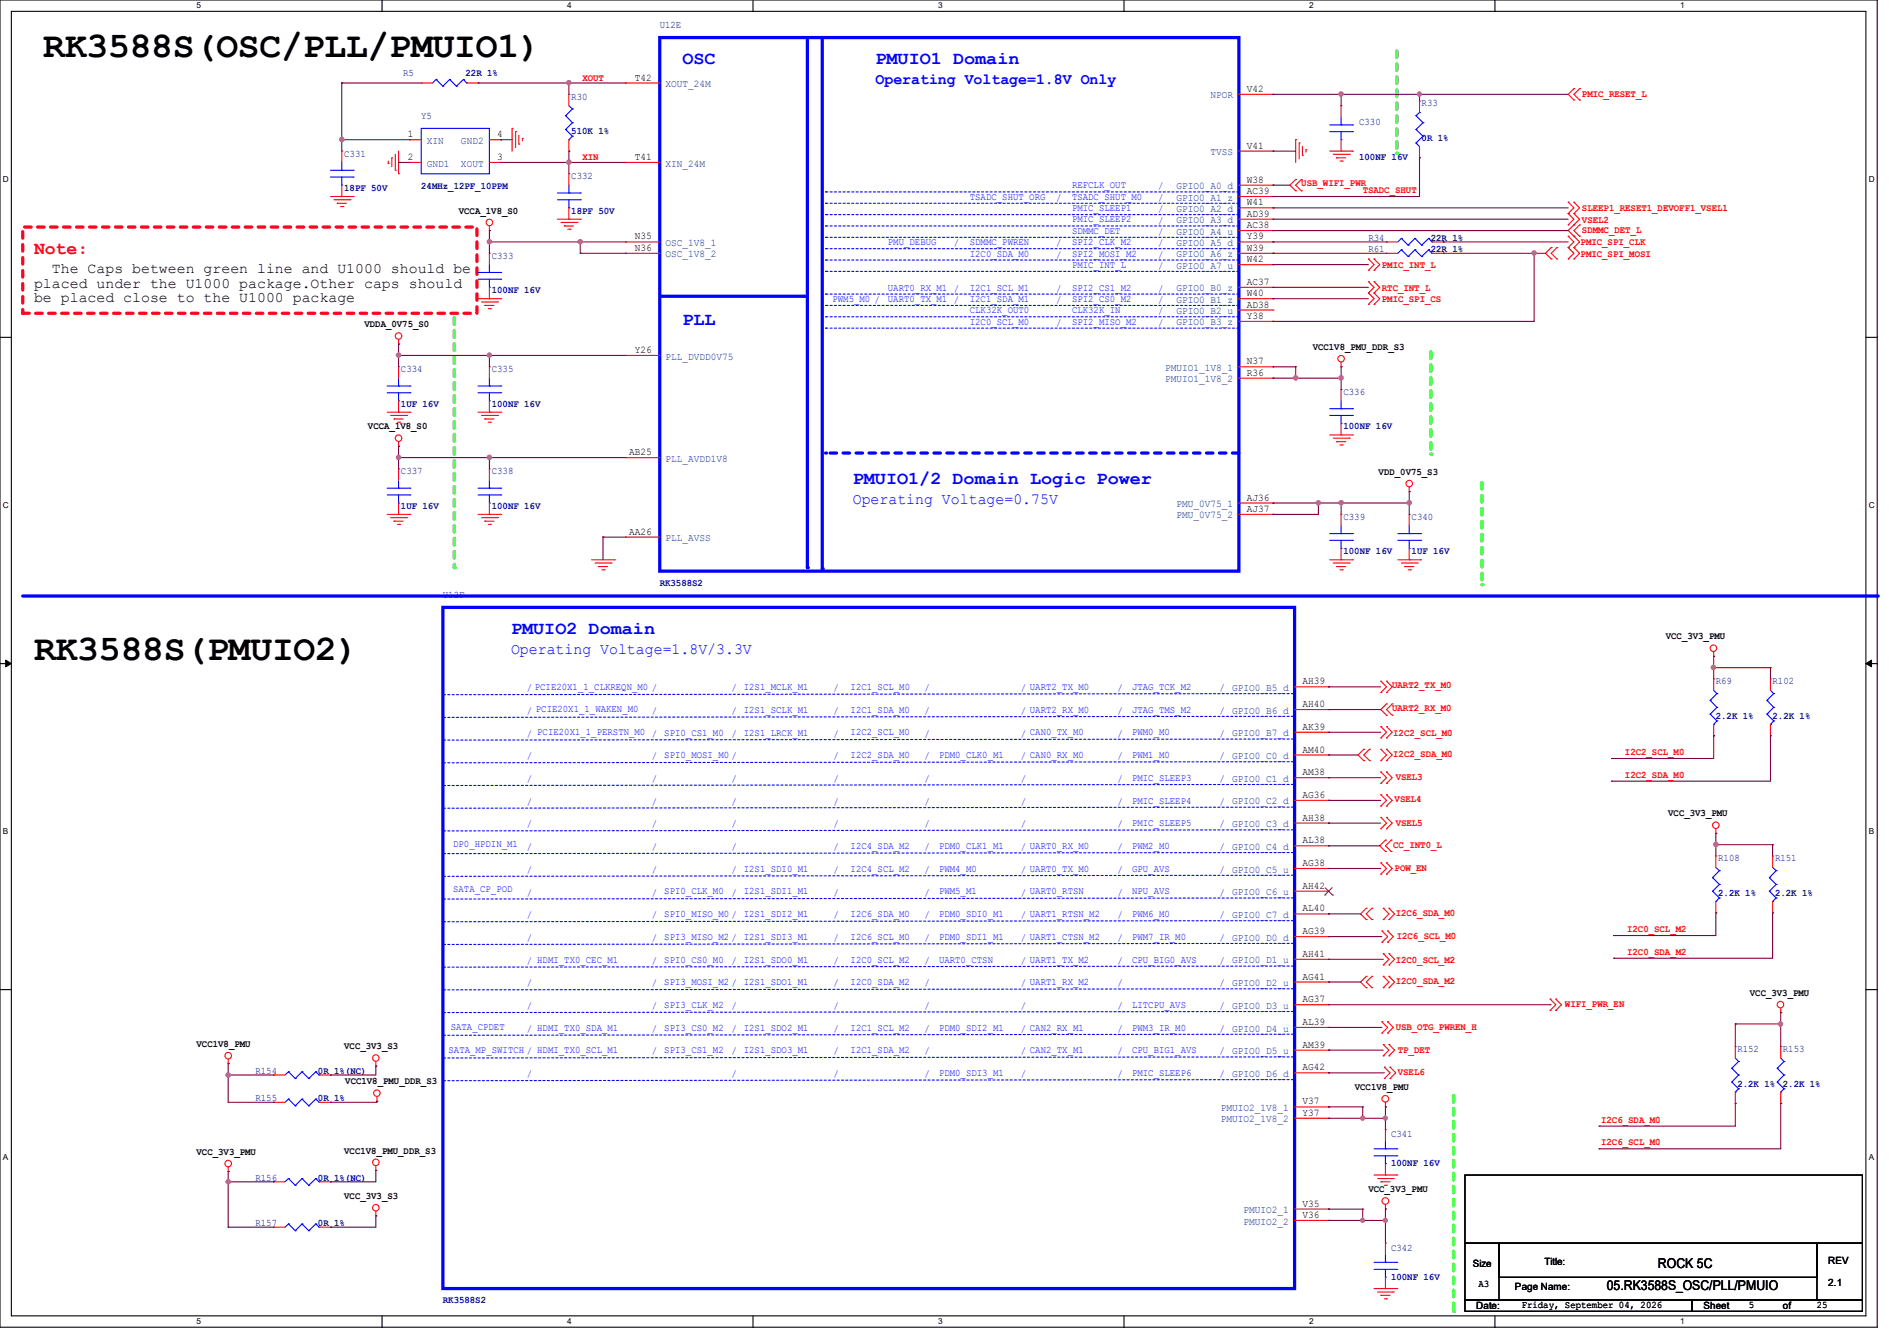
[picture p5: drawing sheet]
<svg xmlns="http://www.w3.org/2000/svg" width="297mm" height="210mm" viewBox="0 0 297 210" stroke-linecap="round" stroke-linejoin="round" font-family="sans-serif">
<path d="M0 0h293.9v207.9h-293.9zM1.8 1.8h290.3v204.3h-290.3z" fill="none" stroke="#000" stroke-width=".17"/>
<g fill="#fff">
<path d="M30.8 .2h.7v1.4h-.7z"/>
<path d="M30.8 206.2h.7v1.4h-.7z"/>
</g>
<path d="M59.8 0v1.8M59.8 206.1v1.8" fill="none" stroke="#000" stroke-width=".17"/>
<g fill="#fff">
<path d="M88.8 .2h.7v1.4h-.7z"/>
<path d="M88.8 206.2h.7v1.4h-.7z"/>
</g>
<path d="M117.9 0v1.8M117.9 206.1v1.8" fill="none" stroke="#000" stroke-width=".17"/>
<g fill="#fff">
<path d="M146.9 .2h.7v1.4h-.7z"/>
<path d="M146.9 206.2h.7v1.4h-.7z"/>
</g>
<path d="M176 0v1.8M176 206.1v1.8" fill="none" stroke="#000" stroke-width=".17"/>
<g fill="#fff">
<path d="M205 .2h.7v1.4h-.7z"/>
<path d="M205 206.2h.7v1.4h-.7z"/>
</g>
<path d="M234.1 0v1.8M234.1 206.1v1.8" fill="none" stroke="#000" stroke-width=".17"/>
<g fill="#fff">
<path d="M263.1 .2h.6v1.4h-.6z"/>
<path d="M263.1 206.2h.6v1.4h-.6z"/>
<path d="M.5 27.3h.9v1.4h-.9z"/>
<path d="M292.6 27.3h.9v1.4h-.9z"/>
<path d="M.5 78.4h.9v1.4h-.9z"/>
<path d="M292.6 78.4h.9v1.4h-.9z"/>
</g>
<path d="M0 52.8h1.8M292.1 52.8h1.8" fill="none" stroke="#000" stroke-width=".17"/>
<g fill="#fff">
<path d="M.5 129.5h.8v1.4h-.8z"/>
<path d="M292.6 129.5h.8v1.4h-.8z"/>
</g>
<path d="M0 103.9h1.8M292.1 103.9h1.8" fill="none" stroke="#000" stroke-width=".17"/>
<path d="M.9 103.4l.9 .5-.9 .5zM292.1 103.9l.9-.5v1z" fill="#000" stroke="#000" stroke-width=".16"/>
<g fill="#fff">
<path d="M.5 180.5h.8v1.4h-.8z"/>
<path d="M292.6 180.5h.8v1.4h-.8z"/>
</g>
<path d="M0 155h1.8M292.1 155h1.8" fill="none" stroke="#000" stroke-width=".17"/>
<path d="M71.1 49.8v39.1" fill="none" stroke="#01ff00" stroke-width=".51" stroke-dasharray="1 1"/>
<circle cx="71.1" cy="88.9" r=".25" fill="#01ff00" stroke-dasharray="1 1"/>
<path d="M3.6 35.6h71.1v13.5h-71.1z" fill="none" stroke="#f00" stroke-width=".51" stroke-dasharray="1 1"/>
<path d="M218.7 8v16" fill="none" stroke="#01ff00" stroke-width=".51" stroke-dasharray="1 1"/>
<circle cx="218.7" cy="24" r=".25" fill="#01ff00" stroke-dasharray="1 1"/>
<path d="M224 55.1v16" fill="none" stroke="#01ff00" stroke-width=".51" stroke-dasharray="1 1"/>
<circle cx="224" cy="71.1" r=".25" fill="#01ff00" stroke-dasharray="1 1"/>
<path d="M232 75.6v16" fill="none" stroke="#01ff00" stroke-width=".51" stroke-dasharray="1 1"/>
<circle cx="232" cy="91.6" r=".25" fill="#01ff00" stroke-dasharray="1 1"/>
<path d="M227.6 171.6v33.8" fill="none" stroke="#01ff00" stroke-width=".51" stroke-dasharray="1 1"/>
<circle cx="227.6" cy="205.4" r=".25" fill="#01ff00" stroke-dasharray="1 1"/>
<path d="M3.6 93.3h290.3" fill="none" stroke="#00f" stroke-width=".51"/>
<circle cx="293.9" cy="93.3" r=".25" fill="#00f"/>
<g fill="none" stroke="#f00" stroke-width=".17">
<path d="M66 13h.1M66 13h1.7M73.1 13h1.7M74.8 13h.1M89.1 14.8h.1M89.1 14.8v1.8M210 16.6h.1M210 16.6v1.7M222.3 15.8h.1M222.3 15.8v1.8M246.4 13.9h.1M246.4 15.7h.1"/>
<path d="M246.4 13.9l-.9 .9 .9 .9M247.3 15.7h.1M247.3 13.9h.1M247.3 13.9l-.9 .9 .9 .9M51.7 30.8h3.6M52.3 31.3h2.5M52.8 31.8h.1M52.8 31.8h1.4M53.3 32.3h.4M53.7 32.3h.1M54.8 31.3h.1M55.3 30.8h.1"/>
<path d="M60.8 25.6h.1M60.8 25.2v.4M61.3 24.7h.1M61.3 24.7v1.4M61.9 26.7h.1M61.9 24.2v2.5M62.4 27.2h.1M62.4 23.7v3.5M64.2 21.9h.1M64.2 25.4h.1M64.2 21.9h1.8M64.2 25.4h1.8"/>
<path d="M76.6 36.1h.1M76.6 39.7h.1M76.6 35.4v.7M76.6 39.7v1.7M76.6 21.9h1.8M76.6 25.4h1.8M78.4 25.4h.1M78.4 21.9h.1M80.2 20.1h.1M80.2 20.1v3.6M80.7 20.6h.1M80.7 20.6v2.5"/>
<path d="M81.2 22.6h.1M81.2 21.2v1.4M81.8 21.7h.1M81.8 21.7v.4M87.3 34.3h3.5M87.8 34.8h2.5M88.3 35.4h.1M88.3 35.4h1.5M88.9 35.9h.3M89.1 27.2h.1M89.1 34.3h.1M89.1 23.7h.1"/>
<path d="M89.1 21.9v1.8M89.1 27.2v1.8M89.1 32.6v1.7M89.2 35.9h.1M90.3 34.8h.1M90.8 34.3h.1M202.9 21.9h.1M202.9 29.9h.1M202.9 28.1h.1M202.9 21.9v3.5M202.9 28.1l-.9 .9 .9 .9M203.4 22.4h.1"/>
<path d="M203.4 22.4v2.5M203.8 28.1h.1M203.8 29.9h.1M203.8 28.1l-.9 .9 .9 .9M203.9 24.3h.1M203.9 22.9v1.4M204.5 23.5h.1M204.5 23.5v.3M208.2 23.7h3.6M208.7 24.2h2.5M209.3 24.7h.1M209.3 24.7h1.4"/>
<path d="M209.8 25.2h.3M210 23.7h.1M210 21.9v1.8M210.1 25.2h.1M211.2 24.2h.1M211.8 23.7h.1M217.1 37.9h.1M217.1 39.7h.1M217.1 37.9h1.8M217.1 39.7h1.8M222.3 24.7h.1M222.3 22.9v1.8"/>
<path d="M224.2 37.9h1.8M224.2 39.7h1.8M226 37.9h.1M226 39.7h.1M242.9 38.8h.1M242.9 38.8l-.9 .9 .9 .9M243.8 38.8h.1M243.8 38.8l-.9 .9 .9 .9M245.5 35.2h.1M245.5 33.4h.1M245.5 31.7h.1M245.5 38.8h.1"/>
<path d="M245.5 37h.1M245.5 33.4l.9 .9-.9 .9M245.5 31.7l.9 .9-.9 .8M245.5 37l.9 .9-.9 .9M245.5 38.8l.9 .9-.9 .9M246.4 35.2h.1M246.4 37h.1M246.4 33.4h.1M246.4 31.7h.1M246.4 38.8h.1M246.4 33.4l.9 .9-1.8 1.8 1.8 1.8-.9 .9M246.4 31.7l.9 .9-.9 .8"/>
<path d="M246.4 38.8l.9 .9-.9 .9M247.3 37h.1M247.3 35.2h.1M247.3 35.2l-.9 .9 .9 .9M62.4 53.9h.1M62.4 57.4h.1M62.4 53.2v.7M62.4 57.4v1.8M74.8 46.8h3.6M75.4 47.3h2.5M75.9 47.8h.1M75.9 47.8h1.4"/>
<path d="M76.5 48.3h.3M76.6 57.4h.1M76.6 46.8h.1M76.6 45v1.8M76.6 57.4v1.8M76.8 48.3h.1M77.9 47.3h.1M78.4 46.8h.1M210 57.4h.1M210 56.7v.7M214.2 42.3h.1M214.2 40.6h.1"/>
<path d="M214.2 45.9h.1M214.2 44.1h.1M214.2 47.7h.1M214.2 40.6l.9 .8-.9 .9M214.2 44.1l.9 .9-.9 .9M214.2 45.9l.9 .9-.9 .9M215.1 42.3h.1M215.1 40.6h.1M215.1 45.9h.1M215.1 44.1h.1M215.1 47.7h.1M215.1 40.6l.9 .8-.9 .9"/>
<path d="M215.1 44.1l.9 .9-.9 .9M215.1 45.9l.9 .9-.9 .9M242.9 40.6h.1M243.8 40.6h.1M245.5 40.6h.1M246.4 40.6h.1M60.6 64.6h3.6M61.2 65.1h2.5M61.7 65.6h.1M61.7 65.6h1.4M62.2 66.1h.4M62.4 69.9h.1"/>
<path d="M62.4 64.6h.1M62.4 73.4h.1M62.4 62.8v1.8M62.4 69.2v.7M62.4 73.4v1.8M62.4 78.8v1.8M62.6 66.1h.1M63.7 65.1h.1M64.2 64.6h.1M74.8 64.6h3.6M75.4 65.1h2.5M75.9 65.6h.1"/>
<path d="M75.9 65.6h1.4M76.5 66.1h.3M76.6 64.6h.1M76.6 73.4h.1M76.6 62.8v1.8M76.6 73.4v1.8M76.6 78.8v1.8M76.8 66.1h.1M77.9 65.1h.1M78.4 64.6h.1M208.2 68.1h3.6M208.7 68.6h2.5"/>
<path d="M209.3 69.2h.1M209.3 69.2h1.4M209.8 69.7h.3M210 61h.1M210 68.1h.1M210 61v1.8M210 66.3v1.8M210.1 69.7h.1M211.2 68.6h.1M211.8 68.1h.1M220.6 77h.1M220.6 76.3v.7"/>
<path d="M60.6 80.6h3.6M61.2 81.1h2.5M61.7 81.6h.1M61.7 81.6h1.4M62.2 82.1h.4M62.4 80.6h.1M62.6 82.1h.1M63.7 81.1h.1M64.2 80.6h.1M74.8 80.6h3.6M75.4 81.1h2.5M75.9 81.6h.1"/>
<path d="M75.9 81.6h1.4M76.5 82.1h.3M76.6 80.6h.1M76.8 82.1h.1M77.9 81.1h.1M78.4 80.6h.1M92.6 87.7h3.6M93.2 88.2h2.5M93.7 88.7h.1M93.7 88.7h1.4M94.2 89.2h.4M94.6 89.2h.1"/>
<path d="M95.7 88.2h.1M96.2 87.7h.1M208.2 87.7h3.6M208.7 88.2h2.5M209.3 88.7h.1M209.3 88.7h1.4M209.8 89.2h.3M210 80.6h.1M210 87.7h.1M210 80.6v1.7M210 85.9v1.8M210.1 89.2h.1"/>
<path d="M211.2 88.2h.1M211.8 87.7h.1M218.9 87.7h3.5M219.4 88.2h2.5M219.9 88.7h.1M219.9 88.7h1.5M220.5 89.2h.3M220.6 80.6h.1M220.6 87.7h.1M220.6 80.6v1.7M220.6 85.9v1.8M220.8 89.2h.1"/>
<path d="M221.9 88.2h.1M222.4 87.7h.1M202.7 114.7h5.3M202.7 118.2h5.3M202.7 111.1h5.3M202.7 107.6h5.3M208 114.7h.1M208 118.2h.1M208 111.1h.1M208 107.6h.1M213.5 117.3h.1M213.5 119.1h.1"/>
<path d="M213.5 117.3l-.9 .9 .9 .9M214.4 119.1h.1M214.4 117.3h.1M214.4 117.3l-.9 .9 .9 .9M216.2 108.5h.1M216.2 106.7h.1M216.2 115.6h.1M216.2 113.8h.1M216.2 119.1h.1M216.2 117.3h.1M216.2 106.7l.9 .9-.9 .9M216.2 113.8l.9 .9-.9 .9"/>
<path d="M216.2 117.3l.9 .9-.9 .9M217.1 108.5h.1M217.1 106.7h.1M217.1 110.2h.1M217.1 112h.1M217.1 115.6h.1M217.1 113.8h.1M217.1 119.1h.1M217.1 117.3h.1M217.1 106.7l.9 .9-.9 .9M217.1 110.2l-.9 .9 .9 .9M217.1 113.8l.9 .9-.9 .9"/>
<path d="M217.1 117.3l.9 .9-.9 .9M218 112h.1M218 110.2h.1M218 110.2l-.9 .9 .9 .9M268.3 102.8h.1M268.3 106.3h.1M268.3 115.2h.1M268.3 102.1v.7M268.3 106.3v1.8M268.3 113.5v1.7M277.2 106.3h.1M277.2 115.2h.1"/>
<path d="M277.2 106.3v1.8M277.2 113.5v1.7M202.7 121.8h5.3M202.7 125.3h5.3M202.7 132.5h5.3M202.7 136h5.3M202.7 139.6h5.3M202.7 128.9h5.3M208 121.8h.1M208 125.3h.1M208 132.5h.1M208 136h.1"/>
<path d="M208 139.6h.1M208 128.9h.1M216.2 136.9h.1M216.2 135.1h.1M216.2 122.7h.1M216.2 120.9h.1M216.2 129.8h.1M216.2 128h.1M216.2 126.2h.1M216.2 124.5h.1M216.2 135.1l.9 .9-.9 .9M216.2 120.9l.9 .9-.9 .9"/>
<path d="M216.2 128l.9 .9-.9 .9M216.2 124.5l.9 .8-.9 .9M216.9 131.6h.1M216.9 133.4h.1M216.9 131.6l-.9 .9 .9 .9M217.1 136.9h.1M217.1 135.1h.1M217.1 122.7h.1M217.1 120.9h.1M217.1 129.8h.1M217.1 128h.1M217.1 126.2h.1"/>
<path d="M217.1 124.5h.1M217.1 135.1l.9 .9-.9 .9M217.1 120.9l.9 .9-.9 .9M217.1 128l.9 .9-.9 .9M217.1 124.5l.9 .8-.9 .9M217.8 133.4h.1M217.8 131.6h.1M217.8 131.6l-.9 .9 .9 .9M268.6 130.5h.1M268.6 134.1h.1M268.6 129.8v.7M268.6 134.1v1.7"/>
<path d="M277.5 134.1h.1M277.5 134.1v1.7M202.7 143.1h5.3M202.7 146.7h5.3M202.7 150.2h5.3M202.7 153.8h5.3M202.7 157.4h5.3M208 143.1h.1M208 146.7h.1M208 150.2h.1M208 153.8h.1M208 157.4h.1"/>
<path d="M213.9 142.2h.1M213.9 144h.1M213.9 152.9h.1M213.9 154.7h.1M213.9 142.2l-.9 .9 .9 .9M213.9 152.9l-.9 .9 .9 .9M214.8 144h.1M214.8 142.2h.1M214.8 154.7h.1M214.8 152.9h.1M214.8 142.2l-.9 .9 .9 .9M214.8 152.9l-.9 .9 .9 .9"/>
<path d="M216.4 147.6h.1M216.4 145.8h.1M216.4 145.8l.9 .9-.9 .9M216.6 144h.1M216.6 142.2h.1M216.6 151.1h.1M216.6 149.4h.1M216.6 154.7h.1M216.6 152.9h.1M216.6 142.2l.9 .9-.9 .9M216.6 149.4l.9 .8-.9 .9M216.6 152.9l.9 .9-.9 .9"/>
<path d="M217.3 147.6h.1M217.3 145.8h.1M217.3 145.8l.8 .9-.8 .9M217.5 144h.1M217.5 142.2h.1M217.5 151.1h.1M217.5 149.4h.1M217.5 154.7h.1M217.5 152.9h.1M217.5 142.2l.9 .9-.9 .9M217.5 149.4l.9 .8-.9 .9M217.5 152.9l.9 .9-.9 .9"/>
<path d="M242.7 158.2h.1M242.7 156.5h.1M242.7 156.5l.9 .9-.9 .8M243.6 158.2h.1M243.6 156.5h.1M243.6 156.5l.9 .9-.9 .8M268.6 143h.1M268.6 141.2v1.8M277.5 143h.1M277.5 141.2v1.8M278.8 158.6h.1M278.8 157.9v.7"/>
<path d="M35.7 166.6h.1M35.7 165.9v.7M42.8 172.6h.1M42.8 168.4h.1M42.8 172.6h1.8M42.8 168.4h1.8M50 172.6h1.7M50 168.4h1.7M51.7 172.6h.1M51.7 168.4h.1M58.8 167h.1M58.8 166.2v.8"/>
<path d="M59 172.5h.1M59 171.7v.8M202.7 168h5.3M202.7 160.9h5.3M202.7 164.5h5.3M202.7 173.4h5.3M202.7 175.1h5.3M208 168h.1M208 160.9h.1M208 164.5h.1M208 173.4h.1M208 175.1h.1"/>
<path d="M216.4 161.8h.1M216.4 160h.1M216.4 160l.9 .9-.9 .9M216.6 165.4h.1M216.6 163.6h.1M216.6 163.6l.9 .9-.9 .9M216.7 168.9h.1M216.7 167.1h.1M216.7 167.1l.9 .9-.9 .9M216.9 173.4h.1M216.9 176.9h.1M216.9 172.6v.8"/>
<path d="M216.9 176.9v1.8M217.3 161.8h.1M217.3 160h.1M217.3 160l.8 .9-.8 .9M217.5 165.4h.1M217.5 163.6h.1M217.5 163.6l.9 .9-.9 .9M217.6 168.9h.1M217.6 167.1h.1M217.6 167.1l.9 .9-.9 .9M271.7 163.9h.1M271.7 172.8h.1"/>
<path d="M271.7 163.9v1.8M271.7 171v1.8M278.8 163.9h.1M278.8 172.8h.1M278.8 163.9v1.8M278.8 171v1.8M35.7 183.5h.1M35.7 182.8v.7M42.8 192.2h.1M42.8 185.1h.1M42.8 185.1h1.8M42.8 192.2h1.8"/>
<path d="M50 185.1h1.7M50 192.2h1.7M51.7 192.2h.1M51.7 185.1h.1M58.8 183.3h.1M58.8 190.4h.1M58.8 182.6v.7M58.8 189.7v.7M202.7 189.4h5.3M202.7 191.1h5.3M208 189.4h.1M208 191.1h.1"/>
<path d="M215.1 184h3.6M215.7 184.6h2.4M216.2 185.1h.1M216.2 185.1h1.4M216.7 185.6h.4M216.9 189.4h.1M216.9 194.7h.1M216.9 184h.1M216.9 182.2v1.8M216.9 188.6v.8M216.9 194.7v1.8M217.1 185.6h.1"/>
<path d="M218.1 184.6h.1M218.7 184h.1M215.1 201.8h3.6M215.7 202.4h2.4M216.2 202.9h.1M216.2 202.9h1.4M216.7 203.4h.4M216.9 201.8h.1M216.9 200v1.8M217.1 203.4h.1M218.1 202.4h.1M218.7 201.8h.1"/>
<circle cx="76.6" cy="34.8" r=".51"/>
<circle cx="62.4" cy="52.6" r=".51"/>
<circle cx="210" cy="56.2" r=".51"/>
<circle cx="62.4" cy="68.6" r=".51"/>
<circle cx="220.6" cy="75.7" r=".51"/>
<circle cx="268.3" cy="101.5" r=".51"/>
<circle cx="268.6" cy="129.2" r=".51"/>
<circle cx="278.8" cy="157.3" r=".51"/>
<circle cx="35.7" cy="165.3" r=".51"/>
<circle cx="58.8" cy="165.7" r=".51"/>
<circle cx="59" cy="171.2" r=".51"/>
<circle cx="216.9" cy="172.1" r=".52"/>
<circle cx="35.7" cy="182.2" r=".51"/>
<circle cx="58.8" cy="189.1" r=".51"/>
<circle cx="58.8" cy="182" r=".51"/>
<circle cx="216.9" cy="188.1" r=".52"/>
</g>
<path d="M229.4 184h62.2v10.7h-62.2zM229.4 194.7h5.3v8.9h-5.3zM234.7 194.7h49.8v5.3h-49.8zM284.5 194.7h7.1v8.9h-7.1zM229.4 203.6h35.5v1.8h-35.5zM234.7 203.6h53.3M264.9 203.6h26.7v1.8h-26.7zM288 203.6h.1" fill="none" stroke="#000" stroke-width=".17"/>
<g fill="none" stroke="#00f" stroke-width=".17">
<path d="M68.3 12.4h.1M68.3 12.4l-.6 .6M68.3 12.4l1 1.1M69.3 13.5h.1M70.4 12.4h.1M70.4 12.4l-1.1 1.1M70.4 12.4l1.1 1.1M71.5 13.5h.1M72.6 12.4h.1M72.6 12.4l-1.1 1.1M72.6 12.4l.5 .6M73.1 13h.1"/>
<path d="M88.6 18.1h.1M88.6 18.1l1 1.1M89.1 16.6l.5 .5M89.6 17.1h.1M89.6 19.2h.1M89.6 17.1l-1 1M89.6 19.2l-1 1.1M208.2 19.6h3.6M210 19.6h.1M210 18.3v1.3M211.8 19.6h.1M221.7 18.1h.1"/>
<path d="M221.7 18.1l1.1 1.1M222.3 17.6h.1M222.3 17.6l-.6 .5M222.8 19.2h.1M222.8 19.2l-1.1 1.1M66 20.1h10.6v7.1h-10.6zM87.3 31.3h3.5M87.3 30.2h3.5M88.6 20.3h.1M88.6 20.3l1 1M89.1 32.6h.1M89.1 30.2h.1"/>
<path d="M89.1 21.9h.1M89.1 29v1.2M89.1 31.3v1.3M89.6 21.3h.1M89.6 21.3l-.5 .6M90.8 31.3h.1M90.8 30.2h.1M208.2 20.6h3.6M210 21.9h.1M210 20.6v1.3M211.8 20.6h.1M219.4 37.3h.1"/>
<path d="M219.4 39.1h.1M219.4 37.3l-.5 .6M219.4 37.3l1.1 1.1M219.4 39.1l-.5 .6M219.4 39.1l1.1 1.1M220.5 38.4h.1M221.5 37.3h.1M221.5 39.1h.1M221.5 37.3l-1 1.1M221.5 37.3l1.1 1.1M221.5 39.1l-1 1.1M221.5 39.1l1.1 1.1"/>
<path d="M221.7 22.4h.1M221.7 20.3h.1M221.7 22.4l.6 .5M221.7 20.3l1.1 1M222.6 38.4h.1M222.8 21.3h.1M222.8 21.3l-1.1 1.1M223.7 37.3h.1M223.7 39.1h.1M223.7 37.3l-1.1 1.1M223.7 37.3l.5 .6M223.7 39.1l-1.1 1.1"/>
<path d="M223.7 39.1l.5 .6M224.2 37.9h.1M224.2 39.7h.1M62.4 59.2v1.3M74.8 43.7h3.6M74.8 42.7h3.6M76.6 45h.1M76.6 42.7h.1M76.6 41.4v1.3M76.6 43.7v1.3M76.6 59.2v1.3M78.4 43.7h.1"/>
<path d="M78.4 42.7h.1M220.5 40.2h.1M222.6 40.2h.1M60.6 61.5h3.6M60.6 60.5h3.6M60.6 77.5h3.6M60.6 76.5h3.6M62.4 62.8h.1M62.4 60.5h.1M62.4 78.8h.1M62.4 76.5h.1M62.4 61.5v1.3"/>
<path d="M62.4 75.2v1.3M62.4 77.5v1.3M64.2 61.5h.1M64.2 60.5h.1M64.2 77.5h.1M64.2 76.5h.1M74.8 61.5h3.6M74.8 60.5h3.6M74.8 77.5h3.6M74.8 76.5h3.6M76.6 62.8h.1M76.6 60.5h.1"/>
<path d="M76.6 78.8h.1M76.6 76.5h.1M76.6 61.5v1.3M76.6 75.2v1.3M76.6 77.5v1.3M78.4 61.5h.1M78.4 60.5h.1M78.4 77.5h.1M78.4 76.5h.1M208.2 65.1h3.6M208.2 64h3.6M210 66.3h.1"/>
<path d="M210 64h.1M210 62.8v1.2M210 65.1v1.2M211.8 65.1h.1M211.8 64h.1M208.2 84.6h3.6M208.2 83.6h3.6M210 85.9h.1M210 83.6h.1M210 82.3v1.3M210 84.6v1.3M211.8 84.6h.1"/>
<path d="M211.8 83.6h.1M218.9 84.6h3.5M218.9 83.6h3.5M220.6 85.9h.1M220.6 83.6h.1M220.6 82.3v1.3M220.6 84.6v1.3M222.4 84.6h.1M222.4 83.6h.1M267.8 109.7h.1M267.8 111.8h.1M267.8 109.7l1 1.1"/>
<path d="M267.8 111.8l1 1.1M268.3 113.5h.1M268.3 108.1l.5 .5M268.8 108.6h.1M268.8 110.8h.1M268.8 112.9h.1M268.8 108.6l-1 1.1M268.8 110.8l-1 1M268.8 112.9l-.5 .6M276.6 109.7h.1M276.6 111.8h.1M276.6 109.7l1.1 1.1"/>
<path d="M276.6 111.8l1.1 1.1M277.2 113.5h.1M277.2 108.1l.5 .5M277.7 108.6h.1M277.7 110.8h.1M277.7 112.9h.1M277.7 108.6l-1.1 1.1M277.7 110.8l-1.1 1M277.7 112.9l-.5 .6M268.1 137.5h.1M268.1 139.6h.1M268.1 137.5l1.1 1"/>
<path d="M268.1 139.6l1.1 1M268.6 135.8l.6 .6M269.2 136.4h.1M269.2 138.5h.1M269.2 136.4l-1.1 1.1M269.2 138.5l-1.1 1.1M277 137.5h.1M277 139.6h.1M277 137.5l1.1 1M277 139.6l1.1 1M277.5 135.8l.6 .6M278.1 136.4h.1"/>
<path d="M278.1 138.5h.1M278.1 136.4l-1.1 1.1M278.1 138.5l-1.1 1.1M268.6 141.2h.1M269.2 140.6h.1M269.2 140.6l-.6 .6M277.5 141.2h.1M278.1 140.6h.1M278.1 140.6l-.6 .6M45.2 172.1h.1M45.2 167.9h.1M45.2 172.1l-.6 .5"/>
<path d="M45.2 172.1l1 1.1M45.2 167.9l1 1M45.2 167.9l-.6 .5M46.2 173.2h.1M46.2 168.9h.1M47.3 172.1h.1M47.3 167.9h.1M47.3 172.1l-1.1 1.1M47.3 172.1l1 1.1M47.3 167.9l-1.1 1M47.3 167.9l1 1M48.3 173.2h.1"/>
<path d="M48.3 168.9h.1M49.4 172.1h.1M49.4 167.9h.1M49.4 172.1l-1.1 1.1M49.4 172.1l.6 .5M49.4 167.9l-1.1 1M49.4 167.9l.6 .5M50 172.6h.1M50 168.4h.1M215.1 179.9h3.6M216.9 179.9h.1M216.9 178.7v1.2"/>
<path d="M218.7 179.9h.1M271.1 167.3h.1M271.1 169.5h.1M271.1 167.3l1.1 1.1M271.1 169.5l1.1 1M271.7 171h.1M271.7 165.7l.5 .5M272.2 166.2h.1M272.2 168.4h.1M272.2 170.5h.1M272.2 166.2l-1.1 1.1M272.2 168.4l-1.1 1.1"/>
<path d="M272.2 170.5l-.5 .5M278.3 167.3h.1M278.3 169.5h.1M278.3 167.3l1 1.1M278.3 169.5l1 1M278.8 171h.1M278.8 165.7l.5 .5M279.3 166.2h.1M279.3 168.4h.1M279.3 170.5h.1M279.3 166.2l-1 1.1M279.3 168.4l-1 1.1"/>
<path d="M279.3 170.5l-.5 .5M45.2 191.7h.1M45.2 184.6h.1M45.2 191.7l-.6 .5M45.2 191.7l1 1M45.2 184.6l-.6 .5M45.2 184.6l1 1M46.2 192.7h.1M46.2 185.6h.1M47.3 191.7h.1M47.3 184.6h.1M47.3 191.7l-1.1 1"/>
<path d="M47.3 191.7l1 1M47.3 184.6l-1.1 1M47.3 184.6l1 1M48.3 192.7h.1M48.3 185.6h.1M49.4 191.7h.1M49.4 184.6h.1M49.4 191.7l-1.1 1M49.4 191.7l.6 .5M49.4 184.6l-1.1 1M49.4 184.6l.6 .5M50 192.2h.1"/>
<path d="M50 185.1h.1M215.1 198.8h3.6M215.1 197.7h3.6M215.1 181h3.6M216.9 197.7h.1M216.9 182.2h.1M216.9 181v1.2M216.9 196.5v1.2M216.9 198.8v1.2M218.7 198.8h.1M218.7 197.7h.1M218.7 181h.1"/>
<path d="M216.9 200h.1"/>
</g>
<path d="M103.3 5.9h90.7v83.6h-90.7zM69.3 95.1h133.4v106.7h-133.4z" fill="none" stroke="#00f" stroke-width=".51"/>
<g fill="none" stroke="#00f" stroke-width=".17" stroke-dasharray=".3 .3">
<path d="M129.2 47.8h.1M194 47.8h-64.8M69.3 108.8h.1M69.3 112.4h.1M69.3 115.9h.1M69.3 119.5h.1M202.5 108.6l-133.2 .2M202.5 112.2l-133.2 .2M202.5 115.7l-133.2 .2M202.5 119.3l-133.2 .2M69.3 123h.1M69.3 126.6h.1"/>
<path d="M69.3 130.1h.1M69.3 133.7h.1M69.3 137.2h.1M202.5 122.9l-133.2 .1M202.5 126.4l-133.2 .2M202.5 130l-133.2 .1M202.5 133.5l-133.2 .2M202.5 137.1l-133.2 .1M69.3 140.8h.1M69.3 144.4h.1M69.3 147.9h.1M69.3 151.5h.1"/>
<path d="M69.3 155h.1M69.3 158.6h.1M202.5 140.6l-133.2 .2M202.5 144.2l-133.2 .2M202.5 147.7l-133.2 .2M202.5 151.3l-133.2 .2M202.5 154.9l-133.2 .1M202.5 158.4l-133.2 .2M69.3 162.1h.1M69.3 165.7h.1M69.3 169.2h.1M202.5 162l-133.2 .1"/>
<path d="M202.5 165.5l-133.2 .2M202.5 169.1l-133.2 .1"/>
</g>
<path d="M207.5 139l1.1 1.2M208.6 139l-1.2 1.2M207.4 140.2h.1M208.6 140.2h.1" fill="none" stroke="#7f3f00" stroke-width=".16"/>
<path d="M194 71h-64.8" fill="none" stroke="#00f" stroke-width=".51" stroke-dasharray="1 1"/>
<circle cx="129.2" cy="71" r=".25" fill="#00f" stroke-dasharray="1 1"/>
<g fill="none" stroke="#00f" stroke-width=".17" stroke-dasharray=".3 .3">
<path d="M129.2 30.1h.1M129.2 31.8h.1M129.2 33.6h.1M129.2 35.4h.1M129.2 37.2h.1M129.2 38.9h.1M194 30.1h-64.8M194 31.8h-64.8M194 33.6h-64.8M194 35.4h-64.8M194 37.2h-64.8M194 38.9h-64.8"/>
<path d="M129.2 40.7h.1M129.2 42.5h.1M129.2 46.1h.1M129.2 49.6h.1M129.2 51.4h.1M194 40.7h-64.8M194 42.5h-64.8M194 46.1h-64.8M194 49.6h-64.8M194 51.4h-64.8"/>
</g>
<path d="M128.7 6.1v83" fill="none" stroke="#00f" stroke-width=".51"/>
<circle cx="128.7" cy="89.1" r=".25" fill="#00f"/>
<path d="M126.4 6.2v82.7" fill="none" stroke="#00f" stroke-width=".51"/>
<circle cx="126.4" cy="88.9" r=".25" fill="#00f"/>
<path d="M103.5 46.4h22.4" fill="none" stroke="#00f" stroke-width=".51"/>
<circle cx="125.9" cy="46.4" r=".25" fill="#00f"/>
<g fill="none" stroke="#f00" stroke-width=".17">
<path d="M98 13h.1M98 13h5.3M194 14.8h5.3M199.3 14.8h.1M53.5 23.7h.1M53.5 30.8h.1M53.5 23.7v1.7M53.5 29v1.8M98 25.4h.1M98 37.9h.1M98 39.7h.1M98 39.7h5.3"/>
<path d="M98 25.4h5.3M98 37.9h5.3M194 32.6h5.3M194 39.7h5.3M194 29h5.3M194 34.3h5.3M194 30.8h5.3M194 37.9h5.3M194 36.1h5.3M194 23.7h5.3M199.3 32.6h.1M199.3 39.7h.1"/>
<path d="M199.3 29h.1M199.3 34.3h.1M199.3 30.8h.1M199.3 36.1h.1M199.3 37.9h.1M199.3 23.7h.1M98 55.7h.1M98 55.7h5.3M194 48.6h5.3M194 50.3h5.3M194 45h5.3M194 46.8h5.3"/>
<path d="M194 41.4h5.3M194 57.4h5.3M194 59.2h5.3M199.3 48.6h.1M199.3 50.3h.1M199.3 45h.1M199.3 46.8h.1M199.3 41.4h.1M199.3 57.4h.1M199.3 59.2h.1M98 71.7h.1M98 71.7h5.3"/>
<path d="M194 78.8h5.3M199.3 78.8h.1M98 84.1h.1M98 84.1h5.3M194 80.6h5.3M199.3 80.6h.1"/>
</g>
<path d="M51.7 27.7h3.6M51.7 26.7h3.6M53.5 29h.1M53.5 26.7h.1M53.5 25.4v1.3M53.5 27.7v1.3M55.3 27.7h.1M55.3 26.7h.1" fill="none" stroke="#00f" stroke-width=".17"/>
<g fill="none" stroke="#7f003f" stroke-width=".17">
<path d="M53.5 13h.1M53.5 13h12.5M53.5 13v10.7M74.8 13h.1M74.8 13h23.2M89.1 13h.1M89.1 13v1.8M199.3 14.8h.1M199.3 14.8h46.2M210 14.8h.1M210 14.8v1.8M222.3 14.8h.1"/>
<path d="M222.3 14.8v1M53.5 21.9h.1M53.5 21.9h10.7M62.4 25.4h.1M62.4 25.4h1.8M76.6 37.9h.1M76.6 36.1h.1M76.6 37.9h21.4M76.6 36.1v3.6M78.4 25.4h.1M78.4 21.9h.1M78.4 25.4h19.6"/>
<path d="M78.4 21.9h1.8M89.1 25.4h.1M89.1 23.7h.1M89.1 23.7v3.5M90.8 39.7h.1M90.8 37.9h.1M90.8 39.7h7.2M90.8 37.9v1.8M199.3 34.3h.1M199.3 32.6h.1M199.3 30.8h.1M199.3 36.1h.1"/>
<path d="M199.3 37.9h.1M199.3 39.7h.1M199.3 23.7h.1M199.3 29h.1M199.3 37.9h17.8M199.3 39.7h17.8M199.3 34.3h46.2M199.3 32.6h46.2M199.3 36.1h46.2M199.3 23.7h3.6M199.3 29h2.7M222.3 24.7h.1"/>
<path d="M222.3 24.7v6.1h-23M226 37.9h.1M226 39.7h.1M226 37.9h19.5M226 39.7h16M240.2 39.7h.1M240.2 39.7v10.6h-40.9M62.4 53.9h.1M62.4 55.7h.1M62.4 53.9v3.5M62.4 55.7h35.6M76.6 55.7h.1"/>
<path d="M76.6 55.7v1.7M199.3 45h.1M199.3 41.4h.1M199.3 59.2h.1M199.3 57.4h.1M199.3 46.8h.1M199.3 50.3h.1M199.3 45h14.9M199.3 41.4h14.9M199.3 59.2h10.7M199.3 57.4h3.6M199.3 46.8h14.9"/>
<path d="M202.9 57.4h.1M202.9 59.2h.1M202.9 57.4v1.8M210 59.2h.1M210 57.4h.1M210 57.4v3.6M62.4 69.9h.1M62.4 71.7h.1M62.4 71.7h35.6M62.4 69.9v3.5M76.6 71.7h.1M76.6 71.7v1.7"/>
<path d="M199.3 78.8h.1M199.3 78.8h21.3M206.4 78.8h.1M206.4 78.8v1.8h-7.1M210 78.8h.1M210 78.8v1.8M220.6 78.8h.1M220.6 77h.1M220.6 77v3.6M94.4 84.1h.1M94.4 84.1v3.6M94.4 84.1h3.6"/>
<path d="M199.3 80.6h.1M208 114.7h.1M208 118.2h.1M208 111.1h.1M208 107.6h.1M208 114.7h8.2M208 118.2h4.6M208 111.1h8.2M208 107.6h8.2M252.3 118.8h.1M268.3 102.8h.1M268.3 104.6h.1"/>
<path d="M268.3 115.2h.1M268.3 102.8v3.5M268.3 115.2v3.6h-16M268.3 104.6h8.9M277.2 104.6h.1M277.2 115.2h.1M277.2 104.6v1.7M277.2 115.2v7.1h-24.9M208 125.3h.1M208 121.8h.1M208 128.9h.1M208 132.5h.1"/>
<path d="M208 136h.1M208 125.3h8.2M208 121.8h8.2M208 128.9h8.2M208 132.5h8M208 136h8.2M252.3 122.3h.1M268.6 130.5h.1M268.6 132.3h.1M268.6 130.5v3.6M268.6 132.3h8.9M277.5 132.3h.1"/>
<path d="M277.5 132.3v1.8M208 143.1h.1M208 146.7h.1M208 150.2h.1M208 153.8h.1M208 143.1h5M208 146.7h8.4M208 150.2h8.6M208 153.8h5M208 157.4h34.7M242.7 157.4h.1M252.6 146.5h.1"/>
<path d="M252.6 150.1h.1M268.6 143h.1M268.6 143v3.5h-16M277.5 143h.1M277.5 143v7.1h-24.9M278.8 158.6h.1M278.8 158.6v5.3M35.7 168.4h.1M35.7 166.6h.1M35.7 166.6v6h7.1M35.7 168.4h7.1M42.8 172.6h.1"/>
<path d="M51.7 172.6h.1M51.7 168.4h.1M58.8 167h.1M58.8 167v1.4h-7.1M59 172.5h.1M59 172.5v.1h-7.3M208 168h.1M208 175.1h.1M208 173.4h.1M208 160.9h.1M208 164.5h.1M208 168h8.7"/>
<path d="M208 175.1h8.9M208 173.4h5.4M208 160.9h8.4M208 164.5h8.6M213.4 173.4h.1M213.4 175.1h.1M213.4 173.4v1.7M216.9 173.4h.1M216.9 175.1h.1M216.9 173.4v3.5M250.4 176.4h.1M250.4 179.9h.1"/>
<path d="M271.7 160.4h.1M271.7 172.8h.1M271.7 160.4v3.5M271.7 172.8v3.6h-21.3M271.7 160.4h7.1M278.8 160.4h.1M278.8 172.8h.1M278.8 172.8v7.1h-28.4M35.7 192.2h.1M35.7 185.1h.1M35.7 183.5h.1M35.7 185.1h7.1"/>
<path d="M35.7 183.5v8.7M35.7 192.2h7.1M42.8 185.1h.1M51.7 185.1h.1M51.7 192.2h.1M58.8 183.3h.1M58.8 190.4h.1M58.8 183.3v1.8h-7.1M58.8 190.4v1.8h-7.1M208 191.1h.1M208 189.4h.1M208 191.1h8.9"/>
<path d="M208 189.4h5.4M213.4 189.4h.1M213.4 191.1h.1M213.4 189.4v1.7M216.9 189.4h.1M216.9 191.1h.1M216.9 189.4v5.3"/>
</g>
<g fill="#f0f" stroke="#f0f" stroke-width=".17">
<circle cx="240.2" cy="39.6" r=".34"/>
<circle cx="210" cy="78.7" r=".34"/>
<circle cx="206.4" cy="78.7" r=".34"/>
<circle cx="210" cy="59.2" r=".34"/>
<circle cx="202.9" cy="59.2" r=".34"/>
<circle cx="89.1" cy="25.4" r=".34"/>
<circle cx="89.1" cy="13" r=".34"/>
<circle cx="53.5" cy="21.8" r=".34"/>
<circle cx="216.9" cy="175.1" r=".32"/>
<circle cx="220.6" cy="78.7" r=".34"/>
<circle cx="213.3" cy="175.1" r=".32"/>
<circle cx="90.8" cy="37.8" r=".34"/>
<circle cx="76.6" cy="37.8" r=".34"/>
<circle cx="216.9" cy="191.1" r=".32"/>
<circle cx="76.6" cy="55.6" r=".34"/>
<circle cx="62.4" cy="55.6" r=".34"/>
<circle cx="268.6" cy="132.2" r=".34"/>
<circle cx="213.3" cy="191.1" r=".32"/>
<circle cx="268.3" cy="104.5" r=".34"/>
<circle cx="35.7" cy="168.4" r=".34"/>
<circle cx="35.7" cy="185.1" r=".34"/>
<circle cx="222.2" cy="14.7" r=".32"/>
<circle cx="210" cy="14.7" r=".34"/>
<circle cx="76.6" cy="71.6" r=".34"/>
<circle cx="62.4" cy="71.6" r=".34"/>
<circle cx="278.8" cy="160.4" r=".34"/>
</g>
<g font-size="5.7">
<text x="6.8" y="9">RK3588S(OSC/PLL/PMUIO1)</text>
<text x="5.3" y="103.4">RK3588S(PMUIO2)</text>
</g>
<g font-size="2.8" fill="#00f">
<text x="106.8" y="10">OSC</text>
<text x="137.1" y="10">PMUIO1 Domain</text>
<text x="106.8" y="50.9">PLL</text>
<text x="133.5" y="75.8">PMUIO1/2 Domain Logic Power</text>
<text x="80" y="99.3">PMUIO2 Domain</text>
</g>
<text font-size="2.8" fill="#f00" x="5.3" y="39.7">Note:</text>
<g font-size="2.5" fill="#00f">
<text x="137.1" y="13.2">Operating Voltage=1.8V Only</text>
<text x="133.5" y="79">Operating Voltage=0.75V</text>
<text x="80" y="102.4">Operating Voltage=1.8V/3.3V</text>
</g>
<g font-size="2.3">
<text x="5.3" y="45">placed under the U1000 package.Other caps should</text>
<text x="5.3" y="47.3">be placed close to the U1000 package</text>
<text x="8.1" y="42.8">The Caps between green line and U1000 should be</text>
</g>
<g font-size="2.1">
<text x="251.6" y="202">05.RK3588S_OSC/PLL/PMUIO</text>
<text x="259.6" y="198.6">ROCK 5C</text>
</g>
<g font-size="1.6" fill="#00007f">
<text x="103.3" y="4.4">U12E</text>
<text x="63.1" y="11.9">R5</text>
<text x="72.9" y="11.9">22R 1%</text>
<text x="89.4" y="15.6">R30</text>
<text x="222.6" y="16.7">R33</text>
<text x="66" y="18.7">Y5</text>
<text x="89.4" y="21">510K 1%</text>
<text x="212.8" y="19.6">C330</text>
<text x="222.6" y="22.1">0R 1%</text>
<text x="53.9" y="24.5">C331</text>
<text x="53.9" y="29.9">18PF 50V</text>
<text x="66" y="29.5">24MHz_12PF_10PPM</text>
<text x="89.4" y="28.1">C332</text>
<text x="212.8" y="25.1">100NF 16V</text>
<text x="89.4" y="33.4">18PF 50V</text>
<text x="77" y="40.5">C333</text>
<text x="214.2" y="37.7">R34</text>
<text x="214.2" y="39.5">R61</text>
<text x="224" y="37.7">22R 1%</text>
<text x="224" y="39.5">22R 1%</text>
<text x="77" y="45.9">100NF 16V</text>
<text x="62.8" y="58.3">C334</text>
<text x="77" y="58.3">C335</text>
<text x="62.8" y="63.7">1UF 16V</text>
<text x="77" y="63.7">100NF 16V</text>
<text x="210.3" y="61.8">C336</text>
<text x="210.3" y="67.2">100NF 16V</text>
<text x="62.8" y="74.3">C337</text>
<text x="77" y="74.3">C338</text>
<text x="62.8" y="79.7">1UF 16V</text>
<text x="77" y="79.7">100NF 16V</text>
<text x="210.3" y="81.4">C339</text>
<text x="221" y="81.4">C340</text>
<text x="210.3" y="86.8">100NF 16V</text>
<text x="221" y="86.8">1UF 16V</text>
<text x="69.3" y="93.7">U12F</text>
<text x="103.3" y="91.8">RK3588S2</text>
<text x="268.6" y="107.2">R69</text>
<text x="277.5" y="107.2">R102</text>
<text x="268.6" y="112.6">2.2K 1%</text>
<text x="277.5" y="112.6">2.2K 1%</text>
<text x="269" y="134.9">R108</text>
<text x="277.9" y="134.9">R151</text>
<text x="269" y="140.3">2.2K 1%</text>
<text x="277.9" y="140.3">2.2K 1%</text>
<text x="272" y="164.8">R152</text>
<text x="279.1" y="164.8">R153</text>
<text x="40" y="172.5">R155</text>
<text x="40" y="168.2">R154</text>
<text x="49.8" y="172.5">0R 1%</text>
<text x="49.8" y="168.2">0R 1%(NC)</text>
<text x="272" y="170.2">2.2K 1%</text>
<text x="279.1" y="170.2">2.2K 1%</text>
<text x="217.8" y="178.1">C341</text>
<text x="40" y="184.9">R156</text>
<text x="49.8" y="185">0R 1%(NC)</text>
<text x="217.8" y="182.6">100NF 16V</text>
<text x="40" y="192">R157</text>
<text x="49.8" y="192.1">0R 1%</text>
<text x="217.8" y="195.9">C342</text>
<text x="217.8" y="200.4">100NF 16V</text>
<text x="69.3" y="204.1">RK3588S2</text>
</g>
<g font-size="1.6" fill="#f00">
<text x="91.2" y="12.7">XOUT</text>
<text x="247.7" y="15.2">PMIC_RESET_L</text>
<text x="91.2" y="25.1">XIN</text>
<text x="203.7" y="29.2">USB_WIFI_PWR</text>
<text x="213.4" y="30.2">TSADC_SHUT</text>
<text x="247.7" y="34.9">VSEL2</text>
<text x="247.7" y="33.1">SLEEP1_RESET1_DEVOFF1_VSEL1</text>
<text x="216.4" y="42">PMIC_INT_L</text>
<text x="247.5" y="38.4">PMIC_SPI_CLK</text>
<text x="247.5" y="40.2">PMIC_SPI_MOSI</text>
<text x="247.7" y="36.5">SDMMC_DET_L</text>
<text x="216.4" y="45.5">RTC_INT_L</text>
<text x="216.4" y="47.3">PMIC_SPI_CS</text>
<text x="218" y="107.8">UART2_TX_M0</text>
<text x="218" y="111.3">UART2_RX_M0</text>
<text x="218.1" y="115.2">I2C2_SCL_M0</text>
<text x="218.1" y="118.6">I2C2_SDA_M0</text>
<text x="254.4" y="118.2">I2C2_SCL_M0</text>
<text x="218.4" y="125.6">VSEL4</text>
<text x="218.5" y="122.2">VSEL3</text>
<text x="254.4" y="121.8">I2C2_SDA_M0</text>
<text x="218.5" y="129.3">VSEL5</text>
<text x="218.1" y="132.8">CC_INT0_L</text>
<text x="218.4" y="136.4">POW_EN</text>
<text x="218.5" y="143.5">I2C6_SDA_M0</text>
<text x="218.7" y="147.1">I2C6_SCL_M0</text>
<text x="254.8" y="146">I2C0_SCL_M2</text>
<text x="254.8" y="149.5">I2C0_SDA_M2</text>
<text x="218.5" y="150.8">I2C0_SCL_M2</text>
<text x="218.5" y="154.2">I2C0_SDA_M2</text>
<text x="218.5" y="161.3">USB_OTG_PWREN_H</text>
<text x="245" y="157.7">WIFI_PWR_EN</text>
<text x="218.9" y="164.8">TP_DET</text>
<text x="218.9" y="168.4">VSEL6</text>
<text x="250.7" y="175.8">I2C6_SDA_M0</text>
<text x="250.7" y="179.4">I2C6_SCL_M0</text>
</g>
<g font-size="1.6">
<text x="99.4" y="12.6">T42</text>
<text x="195.2" y="14.4">V42</text>
<text x="63.8" y="21.5">1</text>
<text x="77.9" y="21.5">4</text>
<text x="195.2" y="23.3">V41</text>
<text x="63.8" y="25.1">2</text>
<text x="77.9" y="25.1">3</text>
<text x="99.4" y="25.1">T41</text>
<text x="195.2" y="28.6">W38</text>
<text x="71.8" y="33.4">VCCA_1V8_S0</text>
<text x="195.2" y="32.2">W41</text>
<text x="195.2" y="34">AD39</text>
<text x="195.2" y="30.4">AC39</text>
<text x="195.2" y="35.7">AC38</text>
<text x="99.4" y="37.5">N35</text>
<text x="99.4" y="39.3">N36</text>
<text x="195.2" y="41.1">W42</text>
<text x="195.2" y="39.3">W39</text>
<text x="195.2" y="37.5">Y39</text>
<text x="195.2" y="44.6">AC37</text>
<text x="195.2" y="46.4">W40</text>
<text x="57.1" y="51.2">VDDA_0V75_S0</text>
<text x="195.2" y="48.2">AD38</text>
<text x="195.2" y="50">Y38</text>
<text x="99.4" y="55.3">Y26</text>
<text x="195.2" y="57.1">N37</text>
<text x="195.2" y="58.8">R36</text>
<text x="205.5" y="54.8">VCC1V8_PMU_DDR_S3</text>
<text x="57.6" y="67.2">VCCA_1V8_S0</text>
<text x="98.5" y="71.3">AB25</text>
<text x="215.9" y="74.3">VDD_0V75_S3</text>
<text x="98.5" y="83.7">AA26</text>
<text x="195.2" y="78.4">AJ36</text>
<text x="195.2" y="80.2">AJ37</text>
<text x="260.8" y="100.1">VCC_3V3_PMU</text>
<text x="203.9" y="107.2">AH39</text>
<text x="203.9" y="110.7">AH40</text>
<text x="203.9" y="114.3">AK39</text>
<text x="203.9" y="117.9">AM40</text>
<text x="203.9" y="121.4">AM38</text>
<text x="203.9" y="125">AG36</text>
<text x="203.9" y="128.5">AH38</text>
<text x="261.2" y="127.8">VCC_3V3_PMU</text>
<text x="203.9" y="132.1">AL38</text>
<text x="203.9" y="135.6">AG38</text>
<text x="203.9" y="139.2">AH42</text>
<text x="203.9" y="142.8">AL40</text>
<text x="203.9" y="146.3">AG39</text>
<text x="203.9" y="149.9">AH41</text>
<text x="203.9" y="153.4">AG41</text>
<text x="274" y="156">VCC_3V3_PMU</text>
<text x="203.9" y="160.5">AL39</text>
<text x="203.9" y="157">AG37</text>
<text x="30.8" y="164">VCC1V8_PMU</text>
<text x="53.9" y="164.3">VCC_3V3_S3</text>
<text x="203.9" y="167.6">AG42</text>
<text x="203.9" y="164.1">AM39</text>
<text x="54.1" y="169.8">VCC1V8_PMU_DDR_S3</text>
<text x="203.9" y="173">V37</text>
<text x="212.1" y="170.7">VCC1V8_PMU</text>
<text x="203.9" y="174.8">Y37</text>
<text x="30.8" y="180.8">VCC_3V3_PMU</text>
<text x="53.9" y="180.7">VCC1V8_PMU_DDR_S3</text>
<text x="53.9" y="187.8">VCC_3V3_S3</text>
<text x="203.9" y="189">V35</text>
<text x="203.9" y="190.8">V36</text>
<text x="214.2" y="186.7">VCC_3V3_PMU</text>
<text x="286.3" y="197.9">REV</text>
<text x="230.6" y="198.5">Size</text>
<text x="231.5" y="201.6">A3</text>
<text x="237.2" y="202">Page Name:</text>
<text x="241.8" y="198.1">Title:</text>
<text x="286.3" y="201.5">2.1</text>
<text x="231.1" y="205">Date:</text>
<text x="238.2" y="204.8">Friday, September 04, 2026</text>
<text x="266.7" y="205">Sheet</text>
<text x="273.8" y="204.8">5</text>
<text x="279.1" y="205">of</text>
<text x="284.5" y="204.8">25</text>
</g>
<g font-size="1.6" fill="#003f7f">
<text x="104.2" y="13.6">XOUT_24M</text>
<text x="189.5" y="15.4">NPOR</text>
<text x="66.8" y="22.5">XIN</text>
<text x="72.2" y="22.5">GND2</text>
<text x="66.8" y="26.1">GND1</text>
<text x="72.2" y="26.1">XOUT</text>
<text x="104.2" y="26.1">XIN_24M</text>
<text x="184.2" y="29.6">GPIO0_A0_d</text>
<text x="189.5" y="24.3">TVSS</text>
<text x="184.2" y="33.2">GPIO0_A2_d</text>
<text x="184.2" y="35">GPIO0_A3_d</text>
<text x="184.2" y="31.4">GPIO0_A1_z</text>
<text x="104.2" y="38.5">OSC_1V8_1</text>
<text x="104.2" y="40.3">OSC_1V8_2</text>
<text x="184.2" y="40.3">GPIO0_A6_z</text>
<text x="184.2" y="36.7">GPIO0_A4_u</text>
<text x="184.2" y="38.5">GPIO0_A5_d</text>
<text x="184.2" y="45.6">GPIO0_B0_z</text>
<text x="184.2" y="47.4">GPIO0_B1_z</text>
<text x="184.2" y="42.1">GPIO0_A7_u</text>
<text x="184.2" y="49.2">GPIO0_B2_u</text>
<text x="184.2" y="51">GPIO0_B3_z</text>
<text x="104.2" y="56.3">PLL_DVDD0V75</text>
<text x="182.4" y="58.1">PMUIO1_1V8_1</text>
<text x="182.4" y="59.9">PMUIO1_1V8_2</text>
<text x="104.2" y="72.3">PLL_AVDD1V8</text>
<text x="184.2" y="79.4">PMU_0V75_1</text>
<text x="184.2" y="81.2">PMU_0V75_2</text>
<text x="104.2" y="84.8">PLL_AVSS</text>
<text x="191.1" y="174">PMUIO2_1V8_1</text>
<text x="191.1" y="175.8">PMUIO2_1V8_2</text>
<text x="194.7" y="190">PMUIO2_1</text>
<text x="194.7" y="191.8">PMUIO2_2</text>
</g>
<g font-size="1.6" fill="#00f">
<text x="167.8" y="29.5">REFCLK_OUT</text>
<text x="181.4" y="29.7">/</text>
<text x="151.8" y="31.3">TSADC_SHUT_ORG</text>
<text x="165.4" y="31.5">/</text>
<text x="167.8" y="31.3">TSADC_SHUT_M0</text>
<text x="167.8" y="34.8">PMIC_SLEEP2</text>
<text x="167.8" y="33.1">PMIC_SLEEP1</text>
<text x="181.4" y="31.5">/</text>
<text x="181.4" y="35">/</text>
<text x="181.4" y="33.2">/</text>
<text x="139" y="38.4">PMU_DEBUG</text>
<text x="149.3" y="38.6">/</text>
<text x="151.8" y="38.4">SDMMC_PWREN</text>
<text x="151.8" y="40.2">I2C0_SDA_M0</text>
<text x="165.4" y="38.6">/</text>
<text x="165.4" y="40.3">/</text>
<text x="167.8" y="38.4">SPI2_CLK_M2</text>
<text x="167.8" y="36.6">SDMMC_DET</text>
<text x="167.8" y="40.2">SPI2_MOSI_M2</text>
<text x="167.8" y="42">PMIC_INT_L</text>
<text x="181.4" y="38.6">/</text>
<text x="181.4" y="36.8">/</text>
<text x="181.4" y="40.3">/</text>
<text x="130.3" y="47.3">PWM5_M0 /</text>
<text x="139" y="47.3">UART0_TX_M1 /</text>
<text x="139" y="45.5">UART0_RX_M1 /</text>
<text x="151.8" y="45.5">I2C1_SCL_M1</text>
<text x="151.8" y="47.3">I2C1_SDA_M1</text>
<text x="165.4" y="45.7">/</text>
<text x="165.4" y="47.5">/</text>
<text x="167.8" y="45.5">SPI2_CS1_M2</text>
<text x="167.8" y="47.3">SPI2_CS0_M2</text>
<text x="181.4" y="45.7">/</text>
<text x="181.4" y="42.1">/</text>
<text x="181.4" y="47.5">/</text>
<text x="151.8" y="49.1">CLK32K_OUT0</text>
<text x="151.8" y="50.8">I2C0_SCL_M0</text>
<text x="165.4" y="51">/</text>
<text x="167.8" y="50.8">SPI2_MISO_M2</text>
<text x="167.8" y="49.1">CLK32K_IN</text>
<text x="181.4" y="51">/</text>
<text x="181.4" y="49.2">/</text>
<text x="82.5" y="108.2">/ PCIE20X1_1_CLKREQN_M0 /</text>
<text x="82.5" y="111.8">/ PCIE20X1_1_WAKEN_M0</text>
<text x="102.1" y="111.8">/</text>
<text x="114.5" y="111.8">/</text>
<text x="114.5" y="108.2">/</text>
<text x="116.5" y="111.6">I2S1_SCLK_M1</text>
<text x="116.5" y="108.1">I2S1_MCLK_M1</text>
<text x="130.5" y="111.8">/</text>
<text x="130.5" y="108.2">/</text>
<text x="133.2" y="111.6">I2C1_SDA_M0</text>
<text x="133.2" y="108.1">I2C1_SCL_M0</text>
<text x="144.7" y="111.8">/</text>
<text x="144.7" y="108.2">/</text>
<text x="159.8" y="108.2">/ UART2_TX_M0</text>
<text x="159.8" y="111.8">/ UART2_RX_M0</text>
<text x="175" y="111.8">/</text>
<text x="175" y="108.2">/</text>
<text x="177.2" y="111.6">JTAG_TMS_M2</text>
<text x="177.2" y="108.1">JTAG_TCK_M2</text>
<text x="191" y="111.8">/ GPIO0_B6_d</text>
<text x="191" y="108.2">/ GPIO0_B5_d</text>
<text x="82.5" y="115.4">/ PCIE20X1_1_PERSTN_M0 /</text>
<text x="82.5" y="118.9">/</text>
<text x="102.1" y="118.9">/</text>
<text x="104" y="115.2">SPI0_CS1_M0</text>
<text x="104" y="118.7">SPI0_MOSI_M0 /</text>
<text x="114.5" y="115.4">/</text>
<text x="116.5" y="115.2">I2S1_LRCK_M1</text>
<text x="130.5" y="115.4">/</text>
<text x="130.5" y="118.9">/</text>
<text x="133.2" y="115.2">I2C2_SCL_M0</text>
<text x="133.2" y="118.7">I2C2_SDA_M0</text>
<text x="144.7" y="115.4">/</text>
<text x="144.7" y="118.9">/</text>
<text x="147" y="118.7">PDM0_CLK0_M1</text>
<text x="159.8" y="118.9">/ CAN0_RX_M0</text>
<text x="159.8" y="115.4">/ CAN0_TX_M0</text>
<text x="175" y="115.4">/</text>
<text x="175" y="118.9">/</text>
<text x="177.2" y="115.2">PWM0_M0</text>
<text x="177.2" y="118.7">PWM1_M0</text>
<text x="191" y="115.4">/ GPIO0_B7_d</text>
<text x="191" y="118.9">/ GPIO0_C0_d</text>
<text x="82.5" y="122.5">/</text>
<text x="102.1" y="122.5">/</text>
<text x="114.5" y="122.5">/</text>
<text x="130.5" y="122.5">/</text>
<text x="144.7" y="122.5">/</text>
<text x="159.8" y="122.5">/</text>
<text x="175" y="122.5">/</text>
<text x="177.2" y="122.3">PMIC_SLEEP3</text>
<text x="177.2" y="125.9">PMIC_SLEEP4</text>
<text x="191" y="122.5">/ GPIO0_C1_d</text>
<text x="82.5" y="126">/</text>
<text x="82.5" y="129.6">/</text>
<text x="102.1" y="129.6">/</text>
<text x="102.1" y="126">/</text>
<text x="114.5" y="129.6">/</text>
<text x="114.5" y="126">/</text>
<text x="130.5" y="126">/</text>
<text x="130.5" y="129.6">/</text>
<text x="144.7" y="126">/</text>
<text x="144.7" y="129.6">/</text>
<text x="159.8" y="129.6">/</text>
<text x="159.8" y="126">/</text>
<text x="175" y="126">/</text>
<text x="175" y="129.6">/</text>
<text x="177.2" y="129.4">PMIC_SLEEP5</text>
<text x="191" y="126">/ GPIO0_C2_d</text>
<text x="191" y="129.6">/ GPIO0_C3_d</text>
<text x="70.9" y="132.6">DP0_HPDIN_M1</text>
<text x="82.5" y="133.1">/</text>
<text x="82.5" y="136.7">/</text>
<text x="102.1" y="136.7">/</text>
<text x="102.1" y="133.1">/</text>
<text x="114.5" y="136.7">/</text>
<text x="114.5" y="133.1">/</text>
<text x="116.5" y="136.5">I2S1_SDI0_M1</text>
<text x="130.5" y="133.1">/</text>
<text x="130.5" y="136.7">/</text>
<text x="133.2" y="133">I2C4_SDA_M2</text>
<text x="133.2" y="136.5">I2C4_SCL_M2</text>
<text x="144.7" y="133.1">/</text>
<text x="144.7" y="136.7">/</text>
<text x="147" y="133">PDM0_CLK1_M1</text>
<text x="147" y="136.5">PWM4_M0</text>
<text x="159.8" y="133.1">/ UART0_RX_M0</text>
<text x="159.8" y="136.7">/ UART0_TX_M0</text>
<text x="175" y="133.1">/</text>
<text x="175" y="136.7">/</text>
<text x="177.2" y="133">PWM2_M0</text>
<text x="177.2" y="136.5">GPU_AVS</text>
<text x="191" y="133.1">/ GPIO0_C4_d</text>
<text x="191" y="136.7">/ GPIO0_C5_u</text>
<text x="70.9" y="139.7">SATA_CP_POD</text>
<text x="82.5" y="140.2">/</text>
<text x="82.5" y="143.8">/</text>
<text x="102.1" y="143.8">/</text>
<text x="102.1" y="140.2">/</text>
<text x="104" y="140.1">SPI0_CLK_M0</text>
<text x="104" y="143.6">SPI0_MISO_M0 /</text>
<text x="114.5" y="140.2">/</text>
<text x="116.5" y="140.1">I2S1_SDI1_M1</text>
<text x="116.5" y="143.6">I2S1_SDI2_M1</text>
<text x="130.5" y="140.2">/</text>
<text x="130.5" y="143.8">/</text>
<text x="133.2" y="143.6">I2C6_SDA_M0</text>
<text x="144.7" y="140.2">/</text>
<text x="144.7" y="143.8">/</text>
<text x="147" y="140.1">PWM5_M1</text>
<text x="147" y="143.6">PDM0_SDI0_M1</text>
<text x="159.8" y="140.2">/ UART0_RTSN</text>
<text x="159.8" y="143.8">/ UART1_RTSN_M2</text>
<text x="175" y="140.2">/</text>
<text x="175" y="143.8">/</text>
<text x="177.2" y="140.1">NPU_AVS</text>
<text x="177.2" y="143.6">PWM6_M0</text>
<text x="191" y="140.2">/ GPIO0_C6_u</text>
<text x="191" y="143.8">/ GPIO0_C7_d</text>
<text x="82.5" y="147.4">/</text>
<text x="102.1" y="147.4">/</text>
<text x="104" y="147.2">SPI3_MISO_M2 /</text>
<text x="116.5" y="147.2">I2S1_SDI3_M1</text>
<text x="130.5" y="147.4">/</text>
<text x="133.2" y="147.2">I2C6_SCL_M0</text>
<text x="144.7" y="147.4">/</text>
<text x="147" y="147.2">PDM0_SDI1_M1</text>
<text x="159.8" y="147.4">/ UART1_CTSN_M2</text>
<text x="175" y="147.4">/</text>
<text x="177.2" y="147.2">PWM7_IR_M0</text>
<text x="191" y="147.4">/ GPIO0_D0_d</text>
<text x="82.5" y="150.9">/ HDMI_TX0_CEC_M1</text>
<text x="82.5" y="154.5">/</text>
<text x="102.1" y="154.5">/</text>
<text x="102.1" y="150.9">/</text>
<text x="104" y="150.7">SPI0_CS0_M0</text>
<text x="104" y="154.3">SPI3_MOSI_M2 /</text>
<text x="114.5" y="150.9">/</text>
<text x="116.5" y="150.7">I2S1_SDO0_M1</text>
<text x="116.5" y="154.3">I2S1_SDO1_M1</text>
<text x="130.5" y="150.9">/</text>
<text x="130.5" y="154.5">/</text>
<text x="133.2" y="150.7">I2C0_SCL_M2</text>
<text x="133.2" y="154.3">I2C0_SDA_M2</text>
<text x="144.7" y="150.9">/</text>
<text x="144.7" y="154.5">/</text>
<text x="147" y="150.7">UART0_CTSN</text>
<text x="159.8" y="150.9">/ UART1_TX_M2</text>
<text x="159.8" y="154.5">/ UART1_RX_M2</text>
<text x="175" y="150.9">/</text>
<text x="175" y="154.5">/</text>
<text x="177.2" y="150.7">CPU_BIG0_AVS</text>
<text x="191" y="150.9">/ GPIO0_D1_u</text>
<text x="191" y="154.5">/ GPIO0_D2_u</text>
<text x="70.6" y="161.2">SATA_CPDET</text>
<text x="82.5" y="158">/</text>
<text x="82.5" y="161.6">/ HDMI_TX0_SDA_M1</text>
<text x="102.1" y="161.6">/</text>
<text x="102.1" y="158">/</text>
<text x="104" y="157.9">SPI3_CLK_M2</text>
<text x="104" y="161.4">SPI3_CS0_M2</text>
<text x="114.5" y="158">/</text>
<text x="114.5" y="161.6">/</text>
<text x="116.5" y="161.4">I2S1_SDO2_M1</text>
<text x="130.5" y="161.6">/</text>
<text x="130.5" y="158">/</text>
<text x="133.2" y="161.4">I2C1_SCL_M2</text>
<text x="144.7" y="158">/</text>
<text x="144.7" y="161.6">/</text>
<text x="147" y="161.4">PDM0_SDI2_M1</text>
<text x="159.8" y="161.6">/ CAN2_RX_M1</text>
<text x="159.8" y="158">/</text>
<text x="175" y="158">/</text>
<text x="175" y="161.6">/</text>
<text x="177.2" y="157.9">LITCPU_AVS</text>
<text x="177.2" y="161.4">PWM3_IR_M0</text>
<text x="191" y="158">/ GPIO0_D3_u</text>
<text x="191" y="161.6">/ GPIO0_D4_u</text>
<text x="70.2" y="165">SATA_MP_SWITCH / HDMI_TX0_SCL_M1</text>
<text x="102.1" y="165.1">/</text>
<text x="104" y="165">SPI3_CS1_M2</text>
<text x="114.5" y="165.1">/</text>
<text x="116.5" y="165">I2S1_SDO3_M1</text>
<text x="130.5" y="165.1">/</text>
<text x="133.2" y="165">I2C1_SDA_M2</text>
<text x="144.7" y="165.1">/</text>
<text x="159.8" y="165.1">/ CAN2_TX_M1</text>
<text x="175" y="165.1">/</text>
<text x="177.2" y="165">CPU_BIG1_AVS</text>
<text x="191" y="165.1">/ GPIO0_D5_u</text>
<text x="82.5" y="168.7">/</text>
<text x="114.5" y="168.7">/</text>
<text x="130.5" y="168.7">/</text>
<text x="144.7" y="168.7">/</text>
<text x="147" y="168.5">PDM0_SDI3_M1</text>
<text x="159.8" y="168.7">/</text>
<text x="175" y="168.7">/</text>
<text x="177.2" y="168.5">PMIC_SLEEP6</text>
<text x="191" y="168.7">/ GPIO0_D6_d</text>
</g>
<g font-size="1.3">
<text x="30.8" y="1.3">5</text>
<text x="88.8" y="1.3">4</text>
<text x="146.9" y="1.3">3</text>
<text x="205" y="1.3">2</text>
<text x="263.1" y="1.3">1</text>
<text x=".5" y="28.4">D</text>
<text x="292.6" y="28.4">D</text>
<text x=".5" y="79.5">C</text>
<text x="292.6" y="79.5">C</text>
<text x=".5" y="130.6">B</text>
<text x="292.6" y="130.6">B</text>
<text x=".5" y="181.7">A</text>
<text x="292.6" y="181.7">A</text>
<text x="30.8" y="207.4">5</text>
<text x="88.8" y="207.4">4</text>
<text x="146.9" y="207.4">3</text>
<text x="205" y="207.4">2</text>
<text x="263.1" y="207.4">1</text>
</g>
</svg>
